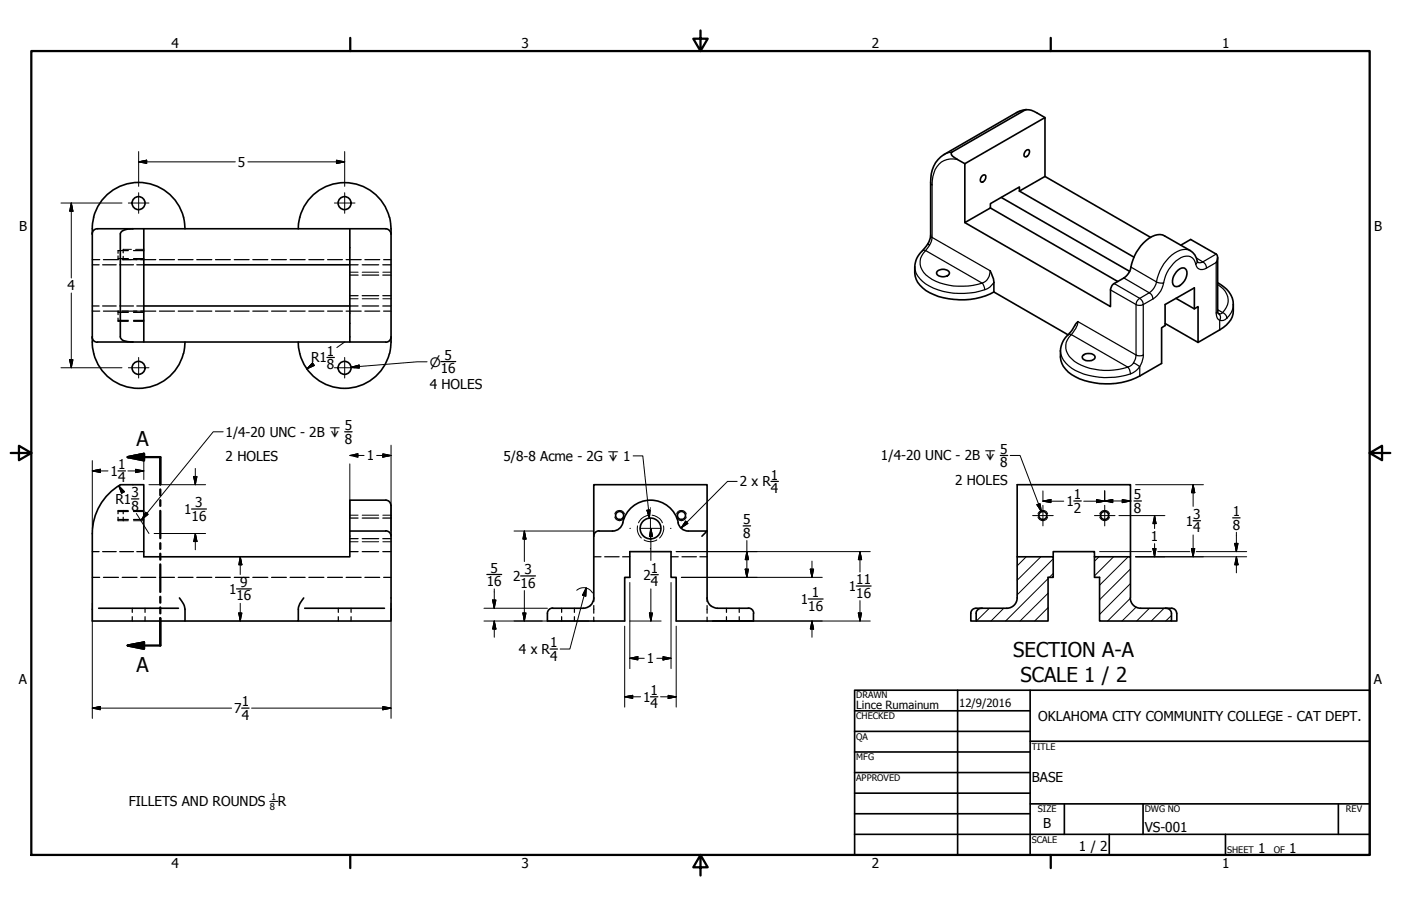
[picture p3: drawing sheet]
<svg xmlns="http://www.w3.org/2000/svg" width="432mm" height="279mm" viewBox="0 0 432 279" stroke-linecap="round" stroke-linejoin="round" font-family="sans-serif">
<!-- layer: Visible (ANSI) -->
<g fill="none" stroke="#000" stroke-width=".51">
<path d="M313.3 34.7l-22.4 13M322.1 36.3l-2.4-1.4a4.5 4.5 0 0 0-3.9-.9l-22.4 12.9M295 49.1l2.4 1.4M302.6 54.3l1-.3a1.43 1.43 0 0 1-1.2 2.1 1.3 1.3 0 0 1 .2-1.8zM314.2 58.9v-1.2l-9 5.1v1.3M314.2 58.9l7.9-4.5v-18.1l-24.7 14.2v18.1l7.8-4.5M314.2 58.9l35.3 20.4M316.1 46.5l1-.3a1.43 1.43 0 0 1-1.3 2.1 1.23 1.23 0 0 1 .3-1.8zM322.1 54.4l32.5 18.8M28.8 67a14.3 14.3 0 0 1 13.9-10.7 14.3 14.3 0 0 1 13.9 10.7M28.9 67l-.5 2.8v36.5l.5 2.7M30 70.5l-1.1 .5-.5 1.2"/>
<path d="M30 70.5h11M41 70.5h3.3v35M41 70.5l-2.3 .3a1.86 1.86 0 0 0-1.6 1.3v32.1a2.9 2.9 0 0 0 2.7 1.2l1.2 .1M44.3 70.5h74.6l1.1 .6 .5 1M56.6 67l.4 3.5M92.4 67l-.5 3.5M92.4 67a14.3 14.3 0 0 1 13.8-10.7 14.3 14.3 0 0 1 13.8 10.7M107.8 70.5v35h11.1M120.1 67l.4 5.1M120.5 72.1v33.4l-.4 3.5M297.4 68.6l44.9 26v-5.2M305.2 64.1l39.3 22.7"/>
<path d="M308.6 60.9l39.6 22.8M363.9 75.6l3.1-1.7 7.8 4.5M366.8 77.3l-7.8-4.5a5.7 5.7 0 0 0-6.6 2.1l-2.2 3-1 2.2-.6 2.3M44.3 81.7h63.5M44.3 94.4h63.5M281.9 82.3a7.4 7.4 0 0 0 4.7 8 22.4 22.4 0 0 0 19.7-.3M288.9 83.7a2.58 2.58 0 0 1 3.7 .3 1.72 1.72 0 0 1-2.3 1.3 1.52 1.52 0 0 1-1.6-1.3zM306.3 90l22.9 13.3M306.3 87.1v2.9M346.4 85.7l-3 1.7M362.5 92l5.6 3.2 1.2-.6v11l-10.2-5.8M363.1 83.3a1.5 1.5 0 0 1 1.9-.6 1.5 1.5 0 0 1 .8 1.8 4.4 4.4 0 0 1-3.2 3.9 1.72 1.72 0 0 1-1.1-2.6l.6-1.3z"/>
<path d="M368.1 95.2v-6.4l-9 5.1v6.5l-1.1 .7v11l-6.7 3.9M28.4 103.9l.5 1.2 1.1 .4M28.9 109.1a14.3 14.3 0 0 0 13.8 10.7 14.3 14.3 0 0 0 13.8-10.7M30 105.5h11M41 105.5h66.8M57 105.5l-.4 3.5M91.9 105.5l.5 3.5M92.4 109.1a14.3 14.3 0 0 0 13.8 10.7 14.3 14.3 0 0 0 13.8-10.7M120.5 103.9l-.5 1.2-1.1 .4M375.9 101.7l-6.6 3.9M118.9 154.2a1.56 1.56 0 0 1 1.6 1.6M118.9 154.2h-11.1v9.6"/>
<path d="M120.5 155.8v35.7h-28.6M28.4 164.5v27h28.6l-.1-4.3-.4-1-1.2-1.8M118.9 163.7l1.1 .5 .5 1.1M118.9 163.8h-11.1v7.9h-63.5v-22.2h-7.2a17.4 17.4 0 0 0-8.7 15.1M183 165.4v-15.9h34.9v34.9a3.2 3.2 0 0 0 3.2 3.2h9.5M183 165.4v19l-.4 1.5-.6 .8M209 161.2a3.2 3.2 0 0 0 3.1 2.6h5.8l-1.6 1.6M209.1 161.2a8.8 8.8 0 0 0-8.9-7 8.8 8.8 0 0 0-8.4 7.6 3.2 3.2 0 0 1-3 2h-4.6l-1 .7-.2 .8M313.5 171.7v-22.2h34.9v22.2M324.6 171.7v-1.6h12.7v1.6M30.4 187.6h24.6M93.6 184.4l-1.2 1.8-.4 1-.1 4.3h-34.9"/>
<path d="M93.9 187.6h24.6M170.3 187.5l-.8 .2-.7 1-.1 2.8h23.8v-13.4h1.6v-8h12.7v8h1.6v13.4h23.8v-2.3M182 186.8l-1 .5-1.2 .3h-9.5M230.7 187.5l1.1 .5 .5 1.1M300.8 187.6a1.56 1.56 0 0 0-1.6 1.5v2.4h1.7M300.8 187.6h9.5a3.2 3.2 0 0 0 3.2-3.2v-12.7h11.1v6.4h-1.6v13.4h-22.1v-2.3a1.64 1.64 0 0 1 1.8-1.6M348.4 184.4a3.2 3.2 0 0 0 3.2 3.2h9.5M348.4 184.4v-12.7h-11.1v6.4h1.6v13.4h22.2v-2.3a1.64 1.64 0 0 0-1.9-1.6M361.1 187.6a1.56 1.56 0 0 1 1.5 1.5l.1 2.4h-1.6"/>
<circle cx="42.7" cy="62.6" r="2"/>
<circle cx="106.2" cy="62.6" r="2"/>
<circle cx="42.7" cy="113.4" r="2"/>
<circle cx="106.2" cy="113.4" r="2"/>
<circle cx="191" cy="159" r="1.24"/>
<circle cx="210" cy="159" r="1.24"/>
<circle cx="321.4" cy="159" r="1.24"/>
<circle cx="340.5" cy="159" r="1.24"/>
<circle cx="200.5" cy="163" r="3.2"/>
</g>
<!-- layer: Hidden (ANSI) -->
<g fill="none" stroke="#000" stroke-width=".38">
<path d="M36.4 78.9v.9h3.2M38 76.9v1.1M38 79.1v1M39.6 77.3h-3.2v.8M41.1 77.3h3.2M41.1 79.8h3.2M28.4 95.9h2.3M28.4 81.7h2.1M28.4 94.4h2.1M28.4 80.1h2.3M31.6 81.7h4.2M31.6 94.4h4.2"/>
<path d="M31.9 95.9h4.6M31.9 80.1h4.6M36.4 95.9v1.1M36.4 98.1v1M36.4 96.3h3.2M36.4 98.8h3.2M36.9 81.7h4.2M36.9 94.4h4.2M37.7 95.9h4.5M37.7 80.1h4.5M41.1 96.3h3.2M41.1 98.8h3.2"/>
<path d="M42.2 81.7h2.1M42.2 94.4h2.1M43.4 95.9h4.6M43.4 80.1h4.6M49.1 95.9h4.7M49.1 80.1h4.7M54.9 95.9h4.6M54.9 80.1h4.6M60.6 95.9h4.7M60.6 80.1h4.7M66.4 95.9h4.6M66.4 80.1h4.6"/>
<path d="M72.2 95.9h4.6M72.2 80.1h4.6M77.9 95.9h4.6M77.9 80.1h4.6M83.7 95.9h4.6M83.7 80.1h4.6M89.4 95.9h4.6M89.4 80.1h4.6M95.2 95.9h4.6M95.2 80.1h4.6M101 95.9h4.5M101 80.1h4.5"/>
<path d="M106.7 95.9h4.6M106.7 80.1h4.6M107.8 81.7h2.6M107.8 94.4h2.6M107.8 84.8h2.6M107.8 91.2h2.6M111.6 81.7h5.1M111.6 94.4h5.1M111.6 84.8h5.1M111.6 91.2h5.1M112.5 95.9h4.5M112.5 80.1h4.5"/>
<path d="M118 81.7h2.5M118 94.4h2.5M118 84.8h2.5M118 91.2h2.5M118.2 95.9h2.3M118.2 80.1h2.3M36.4 157.7h3.2M36.4 157.4v1M36.4 159.5v1.1M38 157.4v1M38 159.5v1.1M41.1 157.7h3.2"/>
<path d="M107.8 159.8h2.6M111.6 159.8h5.1M118 159.8h2.5M28.4 178.1h2.3M28.4 170.1h2.1M31.6 170.1h4.2M31.9 178.1h4.6M36.4 160.2h3.2M36.9 170.1h4.2M37.7 178.1h4.5M41.1 160.2h3.2M42.2 170.1h2.1"/>
<path d="M43.4 178.1h4.6M49.1 178.1h4.7M54.9 178.1h4.6M60.6 178.1h4.7M66.4 178.1h4.6M72.2 178.1h4.6M77.9 178.1h4.6M83.7 178.1h4.6M89.4 178.1h4.6M95.2 178.1h4.6M101 178.1h4.5M106.7 178.1h4.6"/>
<path d="M107.8 170.1h2.6M107.8 166.1h2.6M111.6 170.1h5.1M111.6 166.1h5.1M112.5 178.1h4.5M118 170.1h2.5M118 166.1h2.5M118.2 178.1h2.3M183 171.7h2.2M186.4 171.7h4.4M191.9 171.7h2.2M206.8 171.7h2.2"/>
<path d="M210.2 171.7h4.4M215.7 171.7h2.2M40.8 187.6v1.2M40.8 190.2v1.3M44.7 187.6v1.2M44.7 190.2v1.3M104.3 187.6v1.2M104.3 190.2v1.3M108.2 187.6v1.2M108.2 190.2v1.3M173.1 187.6v1.2M173.1 190.2v1.3"/>
<path d="M177 187.6v1.2M177 190.2v1.3M183 184.4v1.1M183 186.8v2.3M183 190.3v1.2M217.9 184.4v1.1M217.9 186.8v2.3M217.9 190.3v1.2M223.9 187.6v1.2M223.9 190.2v1.3M227.8 187.6v1.2M227.8 190.2v1.3"/>
</g>
<!-- layer: Hidden Narrow (ANSI) -->
<g fill="none" stroke="#000" stroke-width=".31">
<path d="M38 76.9h2.5M41.8 76.9h2.5M36.4 95.9h3.2M36.4 99.1h3.2M38 80.1h2.5M41.1 95.9h3.2M41.1 99.1h3.2M41.8 80.1h2.5M107.8 83.9h2.6M107.8 92.1h2.6M111.6 83.9h5.1M111.6 92.1h5.1"/>
<path d="M118 83.9h2.5M118 92.1h2.5M36.4 157.4h3.2M41.1 157.4h3.2M107.8 158.9h2.6M111.6 158.9h5.1M118 158.9h2.5M189.5 159.4a1.55 1.55 0 0 0 1.5 1.2 1.55 1.55 0 0 0 1.5-1.2M189.5 158.5a1.57 1.57 0 0 1 1.5-1.1 1.57 1.57 0 0 1 1.5 1.1M200 158.9a4.1 4.1 0 0 0-3.2 2.3M201 158.9a4.1 4.1 0 0 1 3.2 2.3M208.5 159.4a1.55 1.55 0 0 0 1.5 1.2 1.55 1.55 0 0 0 1.5-1.2"/>
<path d="M208.5 158.5a1.57 1.57 0 0 1 1.5-1.1 1.57 1.57 0 0 1 1.5 1.1M319.9 159.4a1.55 1.55 0 0 0 1.5 1.2 1.55 1.55 0 0 0 1.5-1.2M319.9 158.5a1.57 1.57 0 0 1 1.5-1.1 1.57 1.57 0 0 1 1.5 1.1M339 159.4a1.55 1.55 0 0 0 1.5 1.2 1.55 1.55 0 0 0 1.4-1.2M339 158.5a1.57 1.57 0 0 1 1.5-1.1 1.57 1.57 0 0 1 1.4 1.1M36.4 160.6h3.2M41.1 160.6h3.2M107.8 167.1h2.6M111.6 167.1h5.1M118 167.1h2.5M196.5 162.2v.1a4 4 0 0 0 1.2 3.6M198.5 166.5a3.7 3.7 0 0 0 3.9 0"/>
<path d="M204.5 162.2a4.1 4.1 0 0 1-1.2 3.7"/>
</g>
<!-- layer: Visible Narrow (ANSI) -->
<g fill="none" stroke="#000" stroke-width=".38">
<path d="M315.8 34l-2.5 .7M286.8 56.3l.5 .7M287.3 57v16.2l17.9 10.3a4 4 0 0 1-2.5 3.8l-17.4-10a5 5 0 0 0 1 8.2 19.2 19.2 0 0 0 16.4 1.8l.6 1.2 .2 .8a21.2 21.2 0 0 1-19.1-2.5 6.3 6.3 0 0 1-2.5-4.5M293.4 46.9l-2.5 .8M295 49.1a6 6 0 0 0-7.5 5.3l-.2 2.6M285.9 75.2l.6 .4-1.2 1.7-.4-.1-.7 .2M286.8 72.5l.5 .7-.2 1.2-.6 1.2M366.8 77.3a5.9 5.9 0 0 0-6.5 2.1l-1.6 1.9-1.2 2.2-1.1 3.4-7.8-4.5M374.8 78.4l-4.1 2.4-2-1.2M306.3 87.1a4.8 4.8 0 0 1-2.8 2.2M342.3 89.4l7.8 4.5v15.6M343.4 87.4l7.9 4.6 2.9-1.7"/>
<path d="M346.4 85.7l7.8 4.6M350.9 92.3l.4-.3 .3 .3 .6 .7 .2 .9-.9 .3-1.4-.3 .2-.9zM352.4 93.9v15.6M354.2 90.3l.7 .6 .4 1.3M354.2 90.3l1.5-1.5 .7-1.9 1.4 .4 .8-.1-.1 .8a7.7 7.7 0 0 1-3.2 4.2M355.3 92.2l-2.9 1.7M368.6 81.5a2.89 2.89 0 0 0-4.6-2.1 11.7 11.7 0 0 0-5.4 7.8M369 80.5l-.4 1M369.1 80.9l.4 .1a1.58 1.58 0 0 1 1.7 .1 1.58 1.58 0 0 1 .7 1.6 1.99 1.99 0 0 1-3.3-1.2M371.9 82.7l2.9-1.7v15.5M374.8 96.5l.1 .7a1.92 1.92 0 0 0 1 1.6v2.9M375.3 95.9l-.5 .6"/>
<path d="M375.3 87.8a5.2 5.2 0 0 1 1.5 8.6l-1.5-.9M375.5 96.7h.1M375.6 96.7l.3 .1a1.37 1.37 0 0 1 1.6-.1 1.37 1.37 0 0 1 .6 1.4 2.14 2.14 0 0 1-2.2 .7 1.6 1.6 0 0 0-.3-2.1zM380.1 93.9a5.6 5.6 0 0 1-2 4.2M326.8 108.2a8.3 8.3 0 0 0 5.9 6.6 22.9 22.9 0 0 0 15.7 .5M330.2 103.2l-.4-.1-.7 .2M330.2 103.2a4.8 4.8 0 0 0 .1 7.5 17.2 17.2 0 0 0 14.5 3.2l2.8-.7M330.2 103.2a7.3 7.3 0 0 0 2-4l17.9 10.3M330.2 103.2l17.4 10M347.6 113.2l1-.5 .8-.9 1.9 1.2a5.8 5.8 0 0 1-2.9 2.3l-.3-1.4zM350.1 109.5l.9 .2 1.4-.2M350.1 109.5l-.2 1.2-.5 1.1"/>
<path d="M352.4 109.5l-.4 2.1-.7 1.4v3"/>
</g>
<path d="M316.4 33.8l-1.6 .3-1.5 .6M290.9 47.7a9.4 9.4 0 0 0-4.1 8.6v16.2a7.8 7.8 0 0 1-3.1 5.4l-1.1 1.7-.7 2.7M293.4 46.9l-.2 .3 .1 .6 1.7 1.3M366.8 77.3a5.7 5.7 0 0 1 2.3 3.6M374.8 78.4l.5 1-.5 1.6M375.3 79.4v16.5l.2 .8M305.2 83.5l1 2.5 .1 1.1M332.2 99.2l-2.3 3.2a8.2 8.2 0 0 0 2.8 14.4 22.8 22.8 0 0 0 18.6-.8M343.4 87.4l-.7 .7-.4 1.3M348.6 82.4l-.8 1.9-1.4 1.4M375.3 87.2a8.1 8.1 0 0 1 3.4 12.2l-.7 .9-2.1 1.4M333.8 109.6a2.65 2.65 0 0 1 3.7 .4 1.74 1.74 0 0 1-2.3 1.3 1.18 1.18 0 0 1-1.3-.4 1.18 1.18 0 0 1-.1-1.3z" fill="none" stroke="#000" stroke-width=".51"/>
<!-- layer: Section Line (ANSI) -->
<path d="M39.4 141l5-1v2zM39.4 141h10v8.4M49.4 150.9v1.8M49.4 154.2v1.8M49.4 157.5v8.5M49.4 167.5v1.8M49.4 170.8v1.8M49.4 174.1v8.5M39.4 199.1l5-1v2zM49.4 184v1.9M49.4 187.3v1.9M49.4 190.6v8.5h-10" fill="none" stroke="#000" stroke-width=".7"/>
<path d="M39.4 141l5-1zM39.4 141l5-1v2zM39.4 199.1l5-1zM39.4 199.1l5-1v2z" fill="#000" stroke="#000" stroke-width=".7"/>
<!-- layer: Border (ANSI) -->
<path d="M9.7 15.7h412.4v248h-412.4zM107.9 11.7v4M215.9 9.4v6.3l-2.2-3.8h4.4l-2.2 3.8M323.8 11.7v4M3.3 139.7h6.4l-3.9-2.2v4.4l3.9-2.2M422.1 139.7l3.9 2.2v-4.4l-3.9 2.2h6.4M107.9 263.7v4M215.9 263.7l2.2 3.8h-4.4l2.2-3.8v6.3M323.8 263.7v4" fill="none" stroke="#000" stroke-width=".7"/>
<!-- layer: Title (ANSI) -->
<g fill="none" stroke="#000" stroke-width=".51">
<path d="M263.4 212.9h158.7v50.8h-158.7zM263.4 219.2h54.1M295.1 212.9v50.8M317.5 212.9v50.8M263.4 225.6h54.1M263.4 231.9h54.1M263.4 238.3h54.1M317.5 228.6h104.6M263.4 244.6h54.1M263.4 251h54.1M263.4 257.3h158.7M317.5 247.9h104.6"/>
<path d="M328 247.9v9.4M341.9 257.3v6.4M352.3 247.9v9.4M377.7 257.3v6.4M412.5 247.9v9.4"/>
</g>
<!-- layer: Hatch (ANSI) -->
<g fill="none" stroke="#000" stroke-width=".31">
<path d="M316.3 171.7l-2.8 2.8M320.8 171.7l-7.3 7.2M323 178.4l-13.1 13.1M324.6 176.8l-1.2 1.3M324.6 172.3l-11.1 11.2M338.7 171.7l-1.4 1.4M343.2 171.7l-5.9 5.9M347.7 171.7l-8.8 8.8M348.4 180l-9.5 9.5M348.4 175.5l-9.5 9.5M304.9 187.6l-4 3.9M309.4 187.6l-4 3.9"/>
<path d="M323 187.4l-4.1 4.1M323 182.9l-8.6 8.6M348.4 184.5l-7 7M350.2 187.2l-4.4 4.3M354.3 187.6l-4 3.9M358.8 187.6l-4 3.9M361.1 189.8l-1.8 1.7"/>
</g>
<!-- layer: Dimension (ANSI) -->
<g fill="none" stroke="#000" stroke-width=".38">
<path d="M100.8 110.2h2.3M135.9 111.5h4.6M36.4 145.2h2.3M40.5 153.9h2.3M59.1 157h4.5M237.6 148.5h2.3M331 154.5h2.2M349.5 154.5h2.3M379.9 159.7h2.3M150.1 177.2h4.5M160.5 177.6h4.5M200.6 177.2h2.3"/>
<path d="M229 162.2h2.3M367.7 160.6h2.3M72.9 181.6h4.6M249.1 184.7h4.6M263.9 180.7h4.6M74.5 218.4h2.3M169.5 200.2h2.3M200.5 214.9h2.3"/>
</g>
<g fill="none" stroke="#000" stroke-width=".31">
<path d="M42.7 49.9l2.5-.5v1zM42.7 49.9h29.8M42.7 46.7v10.8M76.4 49.9h29.8M103.7 49.4l2.5 .5-2.5 .5zM106.2 46.7v10.8M18.8 62.6h18.8M22 62.6l.5 2.6h-1zM22 62.6v23.1M22 90.4v23M18.8 113.4h18.8M21.5 110.9h1l-.5 2.5z"/>
<path d="M96.3 111.9l.6 .8-2.3 1.1zM96.6 112.3l-2 1.5M106.2 105.5l-2.4 1.7M108.2 113.3l2.5-.7v.9zM131.6 111.6h-2.9l-20.5 1.7M118 140l2.5 .5-2.5 .5zM120.5 137.3v26.5M28.4 145.2l2.5-.5v1zM28.4 142v20.9M28.4 145.2h4.9M36.6 149.8l1.8 1.8-.9 .5zM36.6 149.8l1.3 2.1"/>
<path d="M39.4 145.2h4.9M41.8 144.7l2.5 .5-2.5 .5zM42 158.4l3.9 6.1M44.3 142v5.9M45.9 149.5h17.5M59.7 146.9h1l-.5 2.6zM60.2 144.5v5M107.8 143.1v16.5M109.3 140.1l1-.1v1l-1-.2M109.3 140.5h2.9M116.1 140.5h4.4M227.2 148.5h-3l-14.3 14.3"/>
<path d="M321.4 154.6l2.5-.5v.9zM321.4 151.4v3.2h6.5M337.9 154.1l2.6 .5-2.6 .4zM340.5 154.5l2.5-.4v.9zM340.5 154.5h8.2M340.5 151.3v3.3h-6.5M344.9 159h14.1M345.9 154.1l2.5 .4-2.5 .5zM350 149.5h20.9M355.9 159l.4 2.5h-1zM355.9 159v4M367.7 149.5l.5 2.5h-1z"/>
<path d="M367.7 149.5v6.6M47.5 164.5h15.9M60.2 164.5l.5 2.5h-1zM60.2 164.5v5M74 171.7l.5 2.5h-.9zM74 171.7v5.5M158.4 163.8h24.6M161.6 163.8l.5 2.4h-.9zM161.6 163.8v9.4M194.1 179.6v26.6M200.6 162.9l.5 2.5h-.9zM200.6 162.9v9.9"/>
<path d="M206.8 179.6v26.6M208.4 170.1h59.8M210 178.1h43.4M211.3 160.7l.7 .7-2.1 1.4zM229.7 175.5h1l-.5 2.6zM230.2 170.1l.5 2.5h-1zM230.2 166.7v11.4M249.7 175.5h1.1l-.5 2.6zM250.3 173v5.1M265 170.1l.6 2.5h-1.1zM265 170.1v6.3M338.9 170.1h15.9"/>
<path d="M350 171.7h34.2M355.3 169.2h1l-.4 2.5zM355.9 167.6v4.1M356.8 170.1h9.9M367.2 169.2h1l-.5 2.5zM367.7 165v6.7M368.7 170.1h15.5M380.6 167.6h1l-.5 2.5zM381.1 171.7l.5 2.5h-1zM381.1 164.1v6M381.1 171.7v5M28.4 186v35.6"/>
<path d="M73.6 189h.9l-.5 2.5zM74 186.1v5.4M120.5 186v35.6M149.2 191.5h32.2M149.2 187.6h19.5M151.8 185h1l-.5 2.6zM152.3 191.5l.5 2.5h-1zM152.3 181.6v6M152.3 191.5v5M161.2 189h.9l-.5 2.5zM161.6 182.1v9.4M177.7 182a3.1 3.1 0 0 1 4.9 .9"/>
<path d="M180.7 181.3l-.2 2.5-1-.2zM180.7 181.3l-5.1 18.9h-2.9M192.5 193.1v25M194.1 191.5h9.7M200.2 189h.9l-.5 2.5zM200.6 181.6v9.9M208.4 193.1v25M219.5 191.5h48.7M250.3 191.5l.5 2.5h-1.1zM250.3 191.5v5M264.5 189h1.1l-.6 2.5zM265 185.2v6.3"/>
<path d="M28.4 218.4l2.5-.5v1zM28.4 218.4h43M77.5 218.4h43M118 217.9l2.5 .5-2.5 .5zM192.5 214.9l2.5-.5v1zM192.5 214.9h4.9M194.1 203l2.5-.5v1zM194.1 203h4.5M202.4 203h4.4M203.6 214.9h4.8M204.3 202.5l2.5 .5-2.5 .5zM205.9 214.4l2.5 .5-2.5 .5z"/>
</g>
<g fill="#000" stroke="#000" stroke-width=".31">
<path d="M42.7 49.9l2.5-.5zM42.7 49.9l2.5-.5v1zM103.7 50.4l2.5-.5zM103.7 49.4l2.5 .5-2.5 .5zM22 62.6l.5 2.6zM22 62.6l.5 2.6h-1zM21.5 110.9l.5 2.5zM21.5 110.9h1l-.5 2.5zM96.3 111.9l-1.7 1.9zM96.3 111.9l.6 .8-2.3 1.1zM108.2 113.3l2.5-.7zM108.2 113.3l2.5-.7v.9z"/>
<path d="M107.8 140.5l2.5-.5zM107.8 140.5l2.5-.5v1zM28.4 145.2l2.5-.5zM28.4 145.2l2.5-.5v1zM36.6 149.8l1.8 1.8zM36.6 149.8l1.8 1.8-.9 .5zM41.8 145.7l2.5-.5zM41.8 144.7l2.5 .5-2.5 .5zM59.7 146.9l.5 2.6zM59.7 146.9h1l-.5 2.6zM118 141l2.5-.5zM118 140l2.5 .5-2.5 .5z"/>
<path d="M321.4 154.6l2.5-.5zM321.4 154.6l2.5-.5v.9zM337.9 155l2.6-.4zM337.9 154.1l2.6 .5-2.6 .4zM340.5 154.5l2.5-.4zM340.5 154.5l2.5-.4v.9zM345.9 155l2.5-.5zM345.9 154.1l2.5 .4-2.5 .5zM367.7 149.5l.5 2.5zM367.7 149.5l.5 2.5h-1zM60.2 164.5l.5 2.5zM60.2 164.5l.5 2.5h-1z"/>
<path d="M74 171.7l.5 2.5zM74 171.7l.5 2.5h-.9zM161.6 163.8l.5 2.4zM161.6 163.8l.5 2.4h-.9zM200.6 162.9l.5 2.5zM200.6 162.9l.5 2.5h-.9zM211.3 160.7l-1.4 2.1zM211.3 160.7l.7 .7-2.1 1.4zM229.7 175.5l.5 2.6zM229.7 175.5h1l-.5 2.6zM230.2 170.1l.5 2.5zM230.2 170.1l.5 2.5h-1z"/>
<path d="M249.7 175.5l.6 2.6zM249.7 175.5h1.1l-.5 2.6zM265 170.1l.6 2.5zM265 170.1l.6 2.5h-1.1zM355.3 169.2l.6 2.5zM355.3 169.2h1l-.4 2.5zM355.9 159l.4 2.5zM355.9 159l.4 2.5h-1zM367.2 169.2l.5 2.5zM367.2 169.2h1l-.5 2.5zM380.6 167.6l.5 2.5zM380.6 167.6h1l-.5 2.5z"/>
<path d="M381.1 171.7l.5 2.5zM381.1 171.7l.5 2.5h-1zM73.6 189l.4 2.5zM73.6 189h.9l-.5 2.5zM151.8 185l.5 2.6zM151.8 185h1l-.5 2.6zM152.3 191.5l.5 2.5zM152.3 191.5l.5 2.5h-1zM161.2 189l.4 2.5zM161.2 189h.9l-.5 2.5zM180.7 181.3l-.2 2.5zM180.7 181.3l-.2 2.5-1-.2z"/>
<path d="M200.2 189l.4 2.5zM200.2 189h.9l-.5 2.5zM250.3 191.5l.5 2.5zM250.3 191.5l.5 2.5h-1.1zM264.5 189l.5 2.5zM264.5 189h1.1l-.6 2.5zM28.4 218.4l2.5-.5zM28.4 218.4l2.5-.5v1zM118 218.9l2.5-.5zM118 217.9l2.5 .5-2.5 .5zM192.5 214.9l2.5-.5zM192.5 214.9l2.5-.5v1z"/>
<path d="M194.1 203l2.5-.5zM194.1 203l2.5-.5v1zM204.3 203.5l2.5-.5zM204.3 202.5l2.5 .5-2.5 .5zM205.9 215.4l2.5-.5zM205.9 214.4l2.5 .5-2.5 .5z"/>
</g>
<!-- layer: Symbol (ANSI) -->
<path d="M106.2 133.2h2.3M308.3 140.5h2.3" fill="none" stroke="#000" stroke-width=".38"/>
<path d="M68.8 133.2h-3.1l-22 27M44.9 158l.8 .6-2 1.6zM195.1 140.6h3l2.1 19.2M199.4 157.4l1-.2-.2 2.6zM311.3 140.5h3.1l6.6 17.3M319.6 155.6l.9-.3 .5 2.5z" fill="none" stroke="#000" stroke-width=".31"/>
<path d="M44.9 158l-1.2 2.2zM44.9 158l.8 .6-2 1.6zM199.4 157.4l.8 2.4zM199.4 157.4l1-.2-.2 2.6zM319.6 155.6l1.4 2.2zM319.6 155.6l.9-.3 .5 2.5z" fill="#000" stroke="#000" stroke-width=".31"/>
<path d="M83.1 247.1h2.6" fill="none" stroke="#000" stroke-width=".32"/>
<!-- layer: Center Mark (ANSI) -->
<g fill="none" stroke="#000" stroke-width=".31">
<path d="M42.7 59.4v6.4M106.2 59.4v6.4M39.6 62.6h6.3M103.1 62.6h6.3M39.6 113.4h6.3M42.7 110.2v6.4M103.1 113.4h6.3M106.2 110.2v6.4M200.5 156.6v.2M200.5 159.8v6.3M318.3 159h6.3M321.4 155.8v6.4"/>
<path d="M337.3 159h6.4M340.5 155.8v6.4M194.1 162.9h.2M197.3 162.9h6.3M200.5 169.1v.2M206.6 162.9h.2"/>
</g>
<g font-size="6.3">
<text x="42" y="137.5">A</text>
<text x="312.3" y="202.7">SECTION A-A</text>
<text x="42" y="207.1">A</text>
<text x="314.5" y="210.2">SCALE 1 / 2</text>
</g>
<g font-size="4.2">
<text x="52.8" y="14.7">4</text>
<text x="160.8" y="14.7">3</text>
<text x="268.7" y="14.7">2</text>
<text x="376.7" y="14.7">1</text>
<text x="73.3" y="51.4">5</text>
<text x="5.9" y="71.4">B</text>
<text x="423.5" y="71.4">B</text>
<text x="20.8" y="89.5">4</text>
<text x="95.9" y="111.8">R1</text>
<text x="100.8" y="109.7">1</text>
<text x="100.8" y="113.9">8</text>
<text x="137" y="111">5</text>
<text x="132.5" y="119.9">4 HOLES</text>
<text x="135.9" y="115.1">16</text>
<text x="69.5" y="134.7">1/4-20 UNC - 2B ↧</text>
<text x="106.2" y="132.7">5</text>
<text x="106.2" y="136.8">8</text>
<text x="69.5" y="142.2">2 HOLES</text>
<text x="113" y="142">1</text>
<text x="155.2" y="142.1">5/8-8 Acme - 2G ↧ 1</text>
<text x="271.5" y="142">1/4-20 UNC - 2B ↧</text>
<text x="308.3" y="140">5</text>
<text x="34.1" y="146.7">1</text>
<text x="36.4" y="144.7">1</text>
<text x="36.4" y="148.8">4</text>
<text x="228" y="150">2 x R</text>
<text x="237.6" y="148">1</text>
<text x="294.4" y="149.5">2 HOLES</text>
<text x="308.3" y="144.1">8</text>
<text x="35.6" y="155.4">R1</text>
<text x="40.5" y="153.4">3</text>
<text x="237.6" y="152">4</text>
<text x="331" y="154">1</text>
<text x="349.5" y="153.9">5</text>
<text x="40.5" y="157.5">8</text>
<text x="56.8" y="158.5">1</text>
<text x="59.1" y="160.6">16</text>
<text x="60.2" y="156.5">3</text>
<text x="229" y="161.6">5</text>
<text x="328.7" y="156">1</text>
<text x="331" y="158.1">2</text>
<text x="349.5" y="158.1">8</text>
<text x="367.7" y="160.1">3</text>
<text x="379.9" y="159.2">1</text>
<text x="229" y="165.8">8</text>
<text x="354.6" y="166.9">1</text>
<text x="365.4" y="162.1">1</text>
<text x="367.7" y="164.1">4</text>
<text x="379.9" y="163.3">8</text>
<text x="151.2" y="176.6">5</text>
<text x="158.2" y="179.1">2</text>
<text x="161.6" y="177.1">3</text>
<text x="198.3" y="178.8">2</text>
<text x="200.6" y="176.7">1</text>
<text x="70.6" y="183.1">1</text>
<text x="72.9" y="185.2">16</text>
<text x="74" y="181">9</text>
<text x="150.1" y="180.8">16</text>
<text x="160.5" y="181.2">16</text>
<text x="200.6" y="180.8">4</text>
<text x="250.3" y="184.2">1</text>
<text x="261.6" y="182.2">1</text>
<text x="263.9" y="180.2">11</text>
<text x="263.9" y="184.3">16</text>
<text x="246.8" y="186.2">1</text>
<text x="249.1" y="188.3">16</text>
<text x="160" y="201.7">4 x R</text>
<text x="169.5" y="199.6">1</text>
<text x="169.5" y="203.7">4</text>
<text x="199.3" y="204.5">1</text>
<text x="5.8" y="211.1">A</text>
<text x="200.5" y="214.4">1</text>
<text x="423.4" y="211.1">A</text>
<text x="72.2" y="219.9">7</text>
<text x="74.5" y="217.9">1</text>
<text x="74.5" y="221.9">4</text>
<text x="198.2" y="216.4">1</text>
<text x="200.5" y="218.4">4</text>
<text x="320" y="222.2">OKLAHOMA CITY COMMUNITY COLLEGE - CAT DEPT.</text>
<text x="318" y="241.3">BASE</text>
<text x="39.7" y="248.7">FILLETS AND ROUNDS</text>
<text x="85.7" y="248.7">R</text>
<text x="321.5" y="255.4">B</text>
<text x="352.8" y="256.7">VS-001</text>
<text x="332.5" y="262.5">1 / 2</text>
<text x="387.7" y="263.1">1</text>
<text x="397.4" y="263.1">1</text>
<text x="52.8" y="267.7">4</text>
<text x="160.8" y="267.7">3</text>
<text x="268.7" y="267.7">2</text>
<text x="376.7" y="267.7">1</text>
</g>
<text font-size="4" x="132.5" y="113">⌀</text>
<g font-size="3.5">
<text x="263.9" y="218.6">Lince Rumainum</text>
<text x="295.7" y="218.1">12/9/2016</text>
</g>
<g font-size="2.9">
<text x="83.1" y="249.7">8</text>
<text x="83.6" y="246.8">1</text>
</g>
<g font-size="2.8">
<text x="263.9" y="215.4">DRAWN</text>
<text x="263.9" y="221.8">CHECKED</text>
<text x="263.9" y="228.2">QA</text>
<text x="318" y="231.1">TITLE</text>
<text x="263.9" y="234.5">MFG</text>
<text x="263.9" y="240.9">APPROVED</text>
<text x="319.9" y="250.5">SIZE</text>
<text x="352.8" y="250.5">DWG NO</text>
<text x="414.8" y="250.4">REV</text>
<text x="318" y="259.9">SCALE</text>
<text x="378.2" y="263.1">SHEET</text>
<text x="392.6" y="263.1">OF</text>
</g>
</svg>
